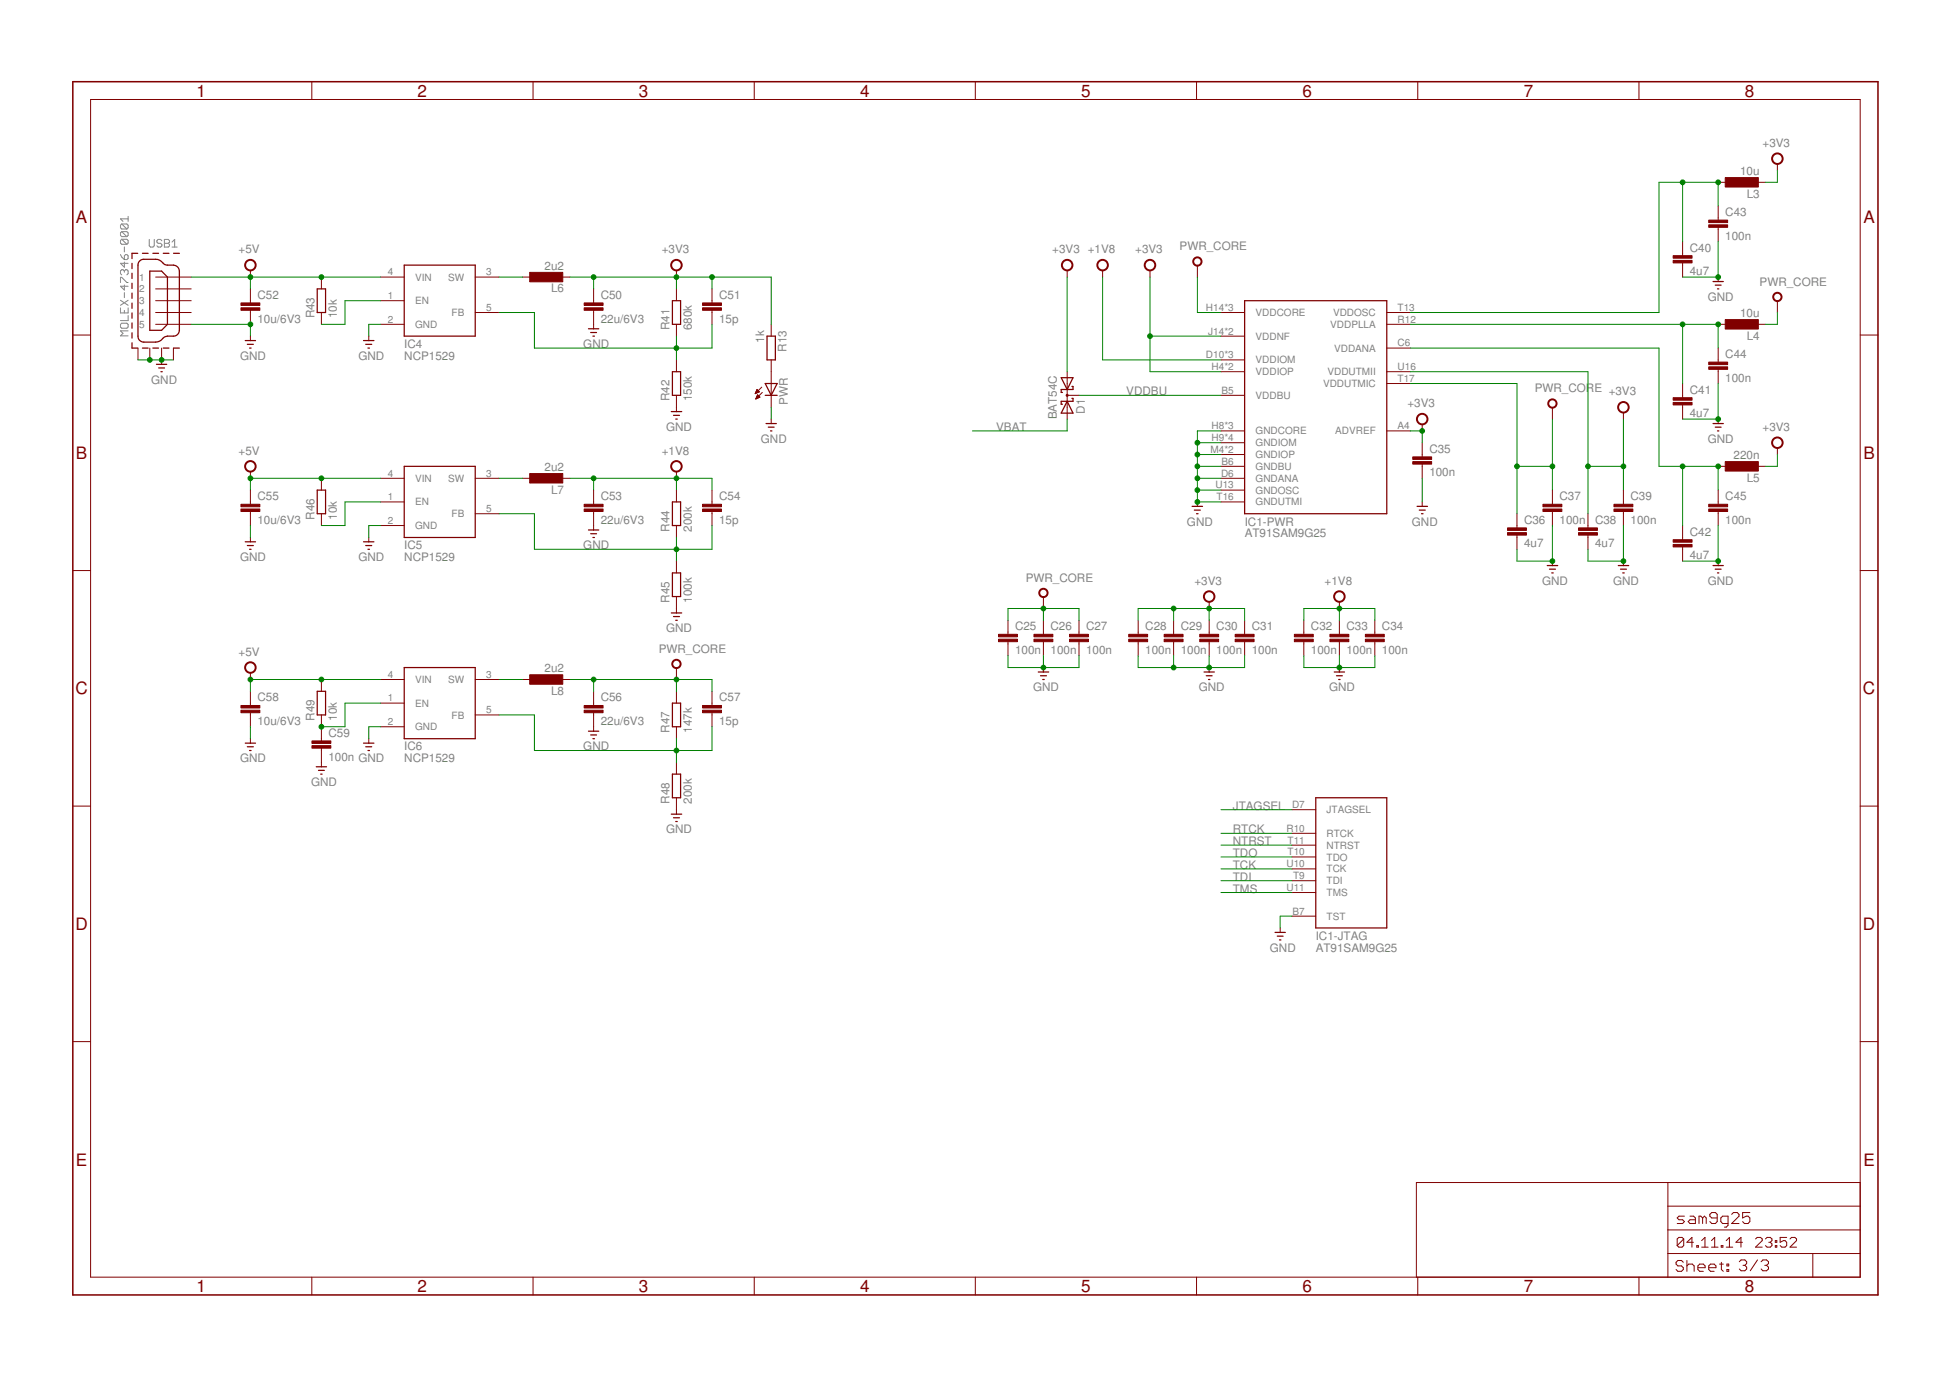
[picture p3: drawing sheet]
<svg xmlns="http://www.w3.org/2000/svg" width="297mm" height="210mm" viewBox="0 0 297 210" stroke-linecap="round" stroke-linejoin="round" font-family="sans-serif">
<g fill="none" stroke="#808080" stroke-width=".15">
<path d="M18.4 38.8l.1 .4 .4 .3M18.5 34.1l-.1 .2v.4l.1 .2h.8M18.5 35.3l-.1 .2v.4l.1 .1h.8M18.5 36.4l-.1 .2v.4l.1 .2h.8M18.5 34.1h.8l.2 .2v.4l-.2 .2M18.5 35.3h.8l.2 .2v.4l-.2 .1M18.5 36.4h.8l.2 .2v.4l-.2 .2M18.5 36.4l.8 .8M18.5 35.3l.8 .7M18.5 34.1l.8 .8M18.9 39l.2-.2h.2l.2 .2v.3l-.2 .2h-.4zM18.9 37.6v.8"/>
<path d="M18.9 39.9v.8l-.5-.6h1.1M19.5 33v.7M19.5 33.3h-1.1l.3 .4M22.7 36.5v.9l.2 .2h.4l.2-.2v-.9M24.7 36.7l-.2-.2h-.4l-.2 .2v.2l.2 .2h.4l.2 .2v.1l-.2 .2h-.4l-.2-.2M25 36.5h.6l.2 .2v.2l-.2 .2 .2 .2v.1l-.2 .2h-.6zM25 37.1h.6M26.2 37.6h.8M26.2 36.9l.4-.4v1.1M18.4 43v-.8h.1l.8 .8h.2M18.4 46.9v.8h1.1v-.8M18.4 45.7l1.1 .8"/>
<path d="M18.5 49.2h.8l.2 .2v.4l-.2 .2h-.8l-.1-.2v-.4zM18.9 41.3l-.2-.2h-.2l-.1 .2v.4l.1 .2M18.9 41.3l.2-.2h.2l.2 .2v.4l-.2 .2M18.9 41.3v.2M18.9 43.4v.8l-.5-.6h1.1M18.9 44.6v.7M18.9 47.3v.4M19.5 50.4h-1.1l.3 .4-.3 .4h1.1M19.5 48.1v.7h-1.1M19.5 45.7l-1.1 .8"/>
</g>
<g fill="none" stroke="#800000" stroke-width=".15">
<path d="M13.8 15.2h269.6v179.3h-269.6zM47.5 12.4v2.8M81.2 12.4v2.8M114.9 12.4v2.8M148.6 12.4v2.8M182.3 12.4v2.8M216 12.4v2.8M249.7 12.4v2.8M256.3 36.8v2.1M261.7 27.8h1.8M261.7 31.4v2.1M261.7 34.6v2.2"/>
<path d="M267.1 27.8h1.8M270.7 25v1M11.1 51h2.7M21 53v1.8M22.8 53v1.8M23.7 47.6h5.4M23.7 49.4h5.4M23.7 42.2h5.4M23.7 45.8h5.4M23.7 44h5.4M24.6 53v2.5M26.4 53v1.8"/>
<path d="M38.1 41.2v1M38.1 44v2.2M38.1 47.2v2.2M38.1 51.2v.7M49 42.2v1.8M49 47.6v1.8M56.2 51.2v.7M58 49.4h3.6M58 42.2h3.6M58 45.8h3.6M72.4 47.6h3.6M72.4 42.2h3.6"/>
<path d="M79.6 42.2h1.8M85 42.2h1.8M90.4 44v2.2M90.4 47.2v2.9M103 41.2v1M103 44v1.8M103 49.4v1.8M103 54.8v1.8M108.5 44v2.2M108.5 47.2v2.2M115.1 59.9h.1M115.1 59.8h.2"/>
<path d="M115.1 59.8h.4M115.2 59.7h.5M115.2 59.6h.4M115.2 59.5h.3M115.3 59.4h.1M115.3 59.3l.4 .4-.7 .3zM116 59l-1 1M116.1 59.8l-1 1M117.5 49.4v1.8M117.5 54.8v7.2M162.6 41.2v1M162.6 56.6v7.2"/>
<path d="M168 41.2v1M175.2 41.2v1M182.4 40.4v1.8M186 47.6h3.6M186 51.2h3.6M186 54.8h3.6M186 56.6h3.6M211.2 47.6h3.6M211.2 56.6h3.6M211.2 53h3.6M211.2 49.4h3.6M211.2 58.4h3.6"/>
<path d="M256.3 40v2.2M256.3 58.4v2.2M261.7 49.4h1.8M261.7 42.2v.7M261.7 53v2.2M261.7 56.3v2.1M267.1 49.4h1.8M270.7 45.8v1.8M283.4 51h2.7M38.1 71.8v1.1M38.1 74.7v2.1M38.1 77.9v2.2"/>
<path d="M49 72.9v1.8M49 78.3v1.8M58 72.9h3.6M58 76.5h3.6M72.4 72.9h3.6M72.4 78.3h3.6M79.6 72.9h1.8M85 72.9h1.8M90.4 74.7v2.1M90.4 77.9v2.8M103 60.2v2.5M103 71.8v1.1"/>
<path d="M103 74.7v1.8M108.5 74.7v2.1M108.5 77.9v2.2M115.1 60.7h.1M115.2 60.7h.2M115.2 60.6h.3M115.2 60.5h.5M115.3 60.4h.4M115.3 60.4h.3M115.3 60.3h.2M115.4 60.2h.1M115.4 60.1l.4 .4-.7 .3z"/>
<path d="M117.5 63.8v.7M162.6 60.2h1.8M182.4 76.5v.6M186 71h3.6M186 74.7h3.6M186 60.2h3.6M186 65.6h3.6M186 72.9h3.6M186 76.5h3.6M186 67.4h3.6M186 69.2h3.6M211.2 65.6h3.6"/>
<path d="M216.6 64.6v1M216.6 67.4v2.2M216.6 70.7v2.2M216.6 76.5v.6M231.1 78.3v2.1M236.5 62v1.8M236.5 74.7v2.1M236.5 77.9v2.2M241.9 78.3v2.1M247.3 62.8v1M247.3 74.7v2.1M247.3 77.9v2.2"/>
<path d="M256.3 61.7v2.1M261.7 71h1.8M261.7 63.8v.7M261.7 74.7v2.1M261.7 77.9v2.2M267.1 71h1.8M270.7 68.2v1M11.1 86.9h2.7M38.1 81.9v.6M56.2 81.9v.6M58 80.1h3.6M103 80.1v1.8"/>
<path d="M103 85.5v1.8M103 90.9v2.5M153.5 94.5v2.1M153.5 97.7v2.2M158.9 90.9v1.8M158.9 94.5v2.1M158.9 97.7v2.2M164.4 94.5v2.1M164.4 97.7v2.2M173.4 94.5v2.1M173.4 97.7v2.2M178.8 94.5v2.1"/>
<path d="M178.8 97.7v2.2M184.2 91.7v1M184.2 94.5v2.1M184.2 97.7v2.2M189.6 94.5v2.1M189.6 97.7v2.2M198.6 94.5v2.1M198.6 97.7v2.2M204 91.7v1M204 94.5v2.1M204 97.7v2.2M209.4 94.5v2.1"/>
<path d="M209.4 97.7v2.2M231.1 81.5v2.2M236.5 85.5v.6M241.9 81.5v2.2M247.3 85.5v.6M256.3 80.1v2.1M256.3 83.3v2.2M261.7 85.5v.6M283.4 86.9h2.7M38.1 102.5v1M38.1 105.3v2.2M38.1 108.5v2.2"/>
<path d="M38.1 112.5v.7M49 103.5v1.8M49 108.9v4M49 114v2.8M56.2 112.5v.7M58 103.5h3.6M58 107.1h3.6M58 110.7h3.6M72.4 103.5h3.6M72.4 108.9h3.6M79.6 103.5h1.8M85 103.5h1.8"/>
<path d="M90.4 105.3v2.2M90.4 108.5v2.9M103 101.7v1.8M103 105.3v1.8M103 110.7v1.8M103 116.1v1.8M108.5 105.3v2.2M108.5 108.5v2.2M158.9 101.7v.7M184.2 101.7v.7M204 101.7v.7M11.1 122.8h2.7"/>
<path d="M103 121.5v2.5M196.8 128.7h3.6M196.8 132.4h3.6M196.8 134.2h3.6M196.8 136h3.6M196.8 130.5h3.6M196.8 123.3h3.6M196.8 126.9h3.6M196.8 139.6h3.6M283.4 122.8h2.7M11.1 158.7h2.7M195 141.4v.6"/>
<path d="M283.4 158.7h2.7M47.5 194.5v2.8M81.2 194.5v2.8M114.9 194.5v2.8M148.6 194.5v2.8M182.3 194.5v2.8M216 194.5v2.8M249.7 194.5v2.8M254.1 190.9h29.3M254.1 180.1v14.4M254.1 187.3h29.3M254.1 183.7h29.3"/>
<path d="M256.4 192.3l-.3-.3h-.5l-.3 .3v.3l.3 .2h.5l.3 .3v.3l-.3 .3h-.5l-.3-.3M256.5 188.7l-.3-.2h-.5l-.2 .2v1M256.5 188.7v1l-.3 .3h-.5l-.2-.3M256.5 188.7l-1 1M256.6 185.3h-.8l-.3 .2 .3 .3h.5l.3 .3-.3 .3h-.8M257 192.8l.2-.2h.6l.3 .2v.9M257 192v1.7M257.4 185.3h.6l.3 .2v.9h-.9l-.2-.3 .2-.3h.9M258 189.2h-1l.7-.7v1.5M258.5 189.7h.2v.3h-.2zM258.6 193.1h1.1v-.3l-.2-.2h-.6l-.3 .2v.6l.3 .3h.6M259.2 190h1"/>
<path d="M259.2 189l.5-.5v1.5M259.4 185.5l-.3-.2h-.3v1.1M259.4 185.5v.9M259.4 185.5l.2-.2 .3 .2v.9M260.3 193.1h1.1v-.3l-.3-.2h-.5l-.3 .2v.6l.3 .3h.5M260.7 190h1M260.7 189l.5-.5v1.5M261.6 185.5h-.8l-.3-.2v-.3l.3-.3h.5l.3 .3v1.1l-.3 .3h-.5l-.3-.3M261.9 192.6h.6M262.2 189.7h.2v.3h-.2zM262.2 192.3v1.1l.3 .3M263 190h.9"/>
<path d="M263 189l.4-.5v1.5M263.1 192.6h.2v.2h-.2zM263.1 193.4h.2v.3h-.2zM263.2 186.4h-.8l-.3-.3v-.6l.3-.2h.8v1.3l-.2 .3h-.3M263.8 185l.3-.3h.5l.3 .3v.3l-1.1 1.1h1.1M264.9 192.2l.3-.3h.6l.3 .3v.3l-.3 .2M265.4 189.2h-1l.8-.7v1.5M265.5 192.7h.3M265.8 192.7l.3 .3v.3l-.3 .3h-.6l-.3-.3M266.6 184.7h-1.1v.8l.5-.2h.3l.3 .2v.6l-.3 .3h-.6l-.2-.3M267.4 188.7l.3-.2h.5l.2 .2v.3l-1 1h1M267.7 191.9l-1.1 1.7"/>
<path d="M268.3 192.2l.2-.3h.6l.3 .3v.3l-.3 .2M268.8 192.7h.3M268.9 188.7l.3-.2h.5l.2 .2v.3l-.2 .2M269.1 192.7l.3 .3v.3l-.3 .3h-.6l-.2-.3M269.4 189.2h.3M269.7 189.2l.2 .3v.2l-.2 .3h-.5l-.3-.3M270.4 189.7h.3v.3h-.3zM270.4 189h.3v.2h-.3zM272.2 188.5h-1v.7l.5-.2h.2l.3 .2v.5l-.3 .3h-.5l-.2-.3M272.7 188.7l.2-.2h.5l.3 .2v.3l-1 1h1M276.1 190.9v3.6M283.4 180.1h-67.6v14.4"/>
</g>
<path d="M11.1 12.4h275v184.9h-275z" fill="none" stroke="#800000" stroke-width=".23"/>
<g fill="none" stroke="#800000" stroke-width=".19">
<path d="M21 38.6h-.9v.8M21.3 39.8l.4-.3h2a2.1 2.1 0 0 1 1.4 .8l.4 .1a1.67 1.67 0 0 1 1.6 .3l.2 .6v9a.9 .9 0 0 1-.9 .9 2.02 2.02 0 0 0-1.5 .2l-.1 .2a1.32 1.32 0 0 1-1.1 .5h-2a.88 .88 0 0 1-.7-.9v-10.8zM21.7 38.6h.9M23.3 38.6h.9M24.9 38.6h.8M26.4 38.6h.9M20.1 52.2v.8h.9M20.1 40.1v.8M20.1 41.6v.8M20.1 43.1v.8M20.1 44.6v.8M20.1 46.2v.8"/>
<path d="M20.1 47.7v.8M20.1 49.2v.8M20.1 50.7v.8M21.7 53h.9M22.8 41.3h1.8l.9 .9v7.2l-.9 .9h-1.8zM23.3 53h.9M23.8 55.5h1.6M24.2 56h.9M24.5 56.6h.2M24.9 53h.8M26.4 53h.9M37.4 51.9h1.5"/>
<path d="M37.7 52.5h.9M38 53h.2M48.3 44h1.3v3.6h-1.3zM55.4 51.9h1.6M55.7 52.5h.9M56 53h.3M61.6 40.4h10.8v10.8h-10.8zM89.6 50.1h1.6M90 50.7h.9M90.3 51.2h.3M102.4 45.8h1.3v3.6h-1.3zM102.4 56.6h1.3v3.6h-1.3z"/>
<path d="M116.6 58.4h1.8l-.9 1.8zM116.8 51.2h1.3v3.6h-1.3zM161.6 57.5h1.8l-.8 1.8zM163.3 58.9h.1v.4h-1.8v.5h.2M189.6 45.8h21.6v32.5h-21.6zM260.9 42.9h1.6M261.3 43.4h.9M261.6 44h.2M48.3 74.7h1.3v3.6h-1.3zM61.6 71h10.8v10.9h-10.8zM102.3 62.7h1.5M102.4 76.5h1.3v3.6h-1.3z"/>
<path d="M102.6 63.3h.9M102.9 63.8h.3M116.6 60.2h1.8M116.7 64.5h1.6M117 65.1h.9M117.4 65.6h.2M162.6 61.1l.8 1.8h-1.8zM163.3 60.7h.1v.4h-1.8v.5h.2M181.6 77.1h1.6M181.9 77.7h.9M182.3 78.3h.2M215.9 77.1h1.5"/>
<path d="M216.2 77.7h.9M216.5 78.3h.3M260.9 64.5h1.6M261.3 65.1h.9M261.6 65.6h.2M37.4 82.5h1.5M37.7 83.1h.9M38 83.7h.2M55.4 82.5h1.6M55.7 83.1h.9M56 83.7h.3M89.6 80.7h1.6"/>
<path d="M90 81.3h.9M90.3 81.9h.3M102.3 93.4h1.5M102.4 87.3h1.3v3.6h-1.3zM102.6 93.9h.9M102.9 94.5h.3M235.7 86.1h1.6M236 86.7h.9M236.4 87.3h.2M246.5 86.1h1.6M246.8 86.7h1M247.2 87.3h.2"/>
<path d="M260.9 86.1h1.6M261.3 86.7h.9M261.6 87.3h.2M37.4 113.2h1.5M37.7 113.7h.9M38 114.3h.2M48.2 116.8h1.5M48.3 105.3h1.3v3.6h-1.3zM48.5 117.3h.9M48.9 117.9h.2M55.4 113.2h1.6M55.7 113.7h.9"/>
<path d="M56 114.3h.3M61.6 101.7h10.8v10.8h-10.8zM89.6 111.4h1.6M90 112h.9M90.3 112.5h.3M102.4 107.1h1.3v3.6h-1.3zM102.4 117.9h1.3v3.6h-1.3zM158.2 102.4h1.5M158.5 102.9h.9M158.8 103.5h.3M183.4 102.4h1.6M183.7 102.9h.9"/>
<path d="M184.1 103.5h.2M203.2 102.4h1.6M203.6 102.9h.9M203.9 103.5h.2M102.3 124h1.5M102.6 124.6h.9M102.9 125.1h.3M200.4 121.5h10.8v19.9h-10.8zM194.2 142h1.6M194.6 142.6h.9M194.9 143.2h.2"/>
</g>
<g fill="none" stroke="#800000" stroke-width=".3">
<circle cx="182.4" cy="39.8" r=".64"/>
<circle cx="270.7" cy="24.2" r=".8"/>
<circle cx="38.1" cy="40.4" r=".8"/>
<circle cx="103" cy="40.4" r=".8"/>
<circle cx="162.6" cy="40.4" r=".8"/>
<circle cx="168" cy="40.4" r=".8"/>
<circle cx="175.2" cy="40.4" r=".8"/>
<circle cx="270.7" cy="45.2" r=".64"/>
<circle cx="38.1" cy="71" r=".8"/>
<circle cx="103" cy="71" r=".8"/>
<circle cx="162.6" cy="60.2" r=".08"/>
<circle cx="216.6" cy="63.8" r=".8"/>
<circle cx="236.5" cy="61.5" r=".64"/>
<circle cx="247.3" cy="62" r=".8"/>
<circle cx="270.7" cy="67.4" r=".8"/>
<circle cx="158.9" cy="90.3" r=".64"/>
<circle cx="184.2" cy="90.9" r=".8"/>
<circle cx="204" cy="90.9" r=".8"/>
<circle cx="38.1" cy="101.7" r=".8"/>
<circle cx="103" cy="101.1" r=".64"/>
</g>
<g fill="#800000" stroke="#800000" stroke-width=".15">
<path d="M262.8 27.1h5v1.4h-5z"/>
<path d="M260.3 34.2h2.9v.4h-2.9z"/>
<path d="M260.3 33.5h2.9v.4h-2.9z"/>
<path d="M254.9 39.7h2.8v.3h-2.8z"/>
<path d="M254.9 38.9h2.8v.4h-2.8z"/>
<path d="M262.8 48.7h5v1.4h-5z"/>
<path d="M260.3 55.9h2.9v.4h-2.9z"/>
<path d="M260.3 55.2h2.9v.3h-2.9z"/>
<path d="M254.9 61.3h2.8v.4h-2.8z"/>
<path d="M254.9 60.6h2.8v.4h-2.8z"/>
<path d="M262.8 70.3h5v1.5h-5z"/>
<path d="M260.3 77.5h2.9v.4h-2.9z"/>
<path d="M260.3 76.8h2.9v.4h-2.9z"/>
<path d="M254.9 82.9h2.8v.4h-2.8z"/>
<path d="M254.9 82.2h2.8v.4h-2.8z"/>
<path d="M245.9 77.5h2.8v.4h-2.8z"/>
<path d="M245.9 76.8h2.8v.4h-2.8z"/>
<path d="M240.5 81.1h2.8v.4h-2.8z"/>
<path d="M240.5 80.4h2.8v.4h-2.8z"/>
<path d="M235 77.5h2.9v.4h-2.9z"/>
<path d="M235 76.8h2.9v.4h-2.9z"/>
<path d="M229.6 81.1h2.9v.4h-2.9z"/>
<path d="M229.6 80.4h2.9v.4h-2.9z"/>
<path d="M215.2 70.3h2.9v.4h-2.9z"/>
<path d="M215.2 69.6h2.9v.4h-2.9z"/>
<path d="M202.6 97.4h2.9v.3h-2.9z"/>
<path d="M202.6 96.6h2.9v.4h-2.9z"/>
<path d="M208 97.4h2.9v.3h-2.9z"/>
<path d="M208 96.6h2.9v.4h-2.9z"/>
<path d="M197.2 97.4h2.8v.3h-2.8z"/>
<path d="M197.2 96.6h2.8v.4h-2.8z"/>
<path d="M188.2 97.4h2.8v.3h-2.8z"/>
<path d="M188.2 96.6h2.8v.4h-2.8z"/>
<path d="M182.8 97.4h2.8v.3h-2.8z"/>
<path d="M182.8 96.6h2.8v.4h-2.8z"/>
<path d="M177.3 97.4h2.9v.3h-2.9z"/>
<path d="M177.3 96.6h2.9v.4h-2.9z"/>
<path d="M171.9 97.4h2.9v.3h-2.9z"/>
<path d="M171.9 96.6h2.9v.4h-2.9z"/>
<path d="M157.5 97.4h2.9v.3h-2.9z"/>
<path d="M157.5 96.6h2.9v.4h-2.9z"/>
<path d="M162.9 97.4h2.9v.3h-2.9z"/>
<path d="M162.9 96.6h2.9v.4h-2.9z"/>
<path d="M152.1 97.4h2.9v.3h-2.9z"/>
<path d="M152.1 96.6h2.9v.4h-2.9z"/>
<path d="M80.7 41.5h5v1.4h-5z"/>
<path d="M89 46.9h2.9v.4h-2.9z"/>
<path d="M89 46.1h2.9v.4h-2.9z"/>
<path d="M107 46.9h2.9v.4h-2.9z"/>
<path d="M107 46.1h2.9v.4h-2.9z"/>
<path d="M36.7 46.9h2.9v.4h-2.9z"/>
<path d="M36.7 46.1h2.9v.4h-2.9z"/>
<path d="M80.7 72.1h5v1.5h-5z"/>
<path d="M89 77.5h2.9v.4h-2.9z"/>
<path d="M89 76.8h2.9v.4h-2.9z"/>
<path d="M107 77.5h2.9v.4h-2.9z"/>
<path d="M107 76.8h2.9v.4h-2.9z"/>
<path d="M36.7 77.5h2.9v.4h-2.9z"/>
<path d="M36.7 76.8h2.9v.4h-2.9z"/>
<path d="M80.7 102.8h5v1.4h-5z"/>
<path d="M89 108.2h2.9v.4h-2.9z"/>
<path d="M89 107.5h2.9v.3h-2.9z"/>
<path d="M107 108.2h2.9v.4h-2.9z"/>
<path d="M107 107.5h2.9v.3h-2.9z"/>
<path d="M36.7 108.2h2.9v.4h-2.9z"/>
<path d="M36.7 107.5h2.9v.3h-2.9z"/>
<path d="M47.5 113.6h2.9v.4h-2.9z"/>
<path d="M47.5 112.9h2.9v.3h-2.9z"/>
</g>
<g fill="none" stroke="#008000" stroke-width=".15">
<path d="M256.3 27.8v9M261.7 36.8v5.4h-5.4M261.7 31.4v-3.6h-9v19.8h-37.9M270.7 26v1.8h-1.8M21 54.8h5.4M29.1 42.2h28.9M29.1 49.4h9v1.8M38.1 42.2v1.8M58 45.8h-5.4v3.6h-3.6M58 49.4h-1.8v1.8M76 42.2h3.6M76 47.6h5.4v5.4h27.1v-3.6"/>
<path d="M86.8 42.2h30.7v7.2M90.4 42.2v1.8M103 42.2v1.8M103 51.2v3.6M108.5 42.2v1.8M162.6 42.2v14.4M168 42.2v12.6h18M175.2 42.2v14.4h10.8M175.2 51.2h10.8M182.4 42.2v5.4h3.6M214.8 53h37.9v18h9v3.7M214.8 49.4h46.9v3.6"/>
<path d="M214.8 56.6h27.1v21.7M214.8 58.4h16.3v19.9M256.3 49.4v9M261.7 58.4v5.4h-5.4M270.7 47.6v1.8h-1.8M58 76.5h-5.4v3.6h-3.6M58 72.9h-19.9v1.8M76 72.9h3.6M76 78.3h5.4v5.4h27.1v-3.6M86.8 72.9h21.7v1.8M90.4 72.9v1.8M103 72.9v1.8"/>
<path d="M117.5 62v1.8M162.6 63.8v1.8h-14.5M164.4 60.2h21.6M182.4 74.7h3.6M182.4 72.9h3.6M182.4 71h3.6M182.4 69.2h3.6M182.4 67.4h3.6M186 65.6h-3.6v10.9h3.6M214.8 65.6h1.8v1.8M216.6 72.9v3.6M231.1 71h5.4"/>
<path d="M236.5 63.8v10.9M241.9 71h5.4M247.3 63.8v10.9M256.3 71v9.1M270.7 69.2v1.8h-1.8M38.1 80.1v1.8M58 80.1h-1.8v1.8M103 81.9v3.6M153.5 99.9v1.8h10.9v-1.8M153.5 94.5v-1.8h10.9v1.8M158.9 92.7v1.8M158.9 99.9v1.8"/>
<path d="M173.4 99.9v1.8h16.2v-1.8M173.4 94.5v-1.8h16.2v1.8M178.8 92.7v1.8M178.8 99.9v1.8M184.2 92.7v1.8M184.2 99.9v1.8M198.6 99.9v1.8h10.8v-1.8M198.6 94.5v-1.8h10.8v1.8M204 92.7v1.8M204 99.9v1.8M236.5 80.1v5.4h-5.4v-1.8M247.3 80.1v5.4h-5.4v-1.8"/>
<path d="M261.7 80.1v5.4h-5.4M38.1 110.7v1.8M58 110.7h-1.8v1.8M58 103.5h-19.9v1.8M58 107.1h-5.4v3.6h-3.6M76 103.5h3.6M76 108.9h5.4v5.4h27.1v-3.6M86.8 103.5h21.7v1.8M90.4 103.5v1.8M103 103.5v1.8M103 112.5v3.6M186 126.9h10.8"/>
<path d="M186 128.7h10.8M186 130.5h10.8M186 132.4h10.8M186 134.2h10.8M186 136h10.8M186 123.3h10.8M196.8 139.6h-1.8v1.8"/>
</g>
<g fill="#008000" stroke="#008000" stroke-width=".15">
<circle cx="182.4" cy="74.7" r=".36"/>
<circle cx="182.4" cy="72.9" r=".36"/>
<circle cx="182.4" cy="71" r=".36"/>
<circle cx="182.4" cy="69.2" r=".36"/>
<circle cx="182.4" cy="67.4" r=".36"/>
<circle cx="182.4" cy="76.5" r=".36"/>
<circle cx="261.7" cy="42.2" r=".36"/>
<circle cx="261.7" cy="63.8" r=".36"/>
<circle cx="261.7" cy="85.5" r=".36"/>
<circle cx="247.3" cy="85.5" r=".36"/>
<circle cx="236.5" cy="85.5" r=".36"/>
<circle cx="158.9" cy="101.7" r=".36"/>
<circle cx="184.2" cy="101.7" r=".36"/>
<circle cx="178.8" cy="101.7" r=".36"/>
<circle cx="204" cy="101.7" r=".36"/>
<circle cx="38.1" cy="49.4" r=".36"/>
<circle cx="22.8" cy="54.8" r=".36"/>
<circle cx="24.6" cy="54.8" r=".36"/>
<circle cx="158.9" cy="92.7" r=".36"/>
<circle cx="90.4" cy="103.5" r=".36"/>
<circle cx="103" cy="103.5" r=".36"/>
<circle cx="236.5" cy="71" r=".36"/>
<circle cx="231.1" cy="71" r=".36"/>
<circle cx="175.2" cy="51.2" r=".36"/>
<circle cx="184.2" cy="92.7" r=".36"/>
<circle cx="178.8" cy="92.7" r=".36"/>
<circle cx="90.4" cy="42.2" r=".36"/>
<circle cx="103" cy="42.2" r=".36"/>
<circle cx="108.5" cy="42.2" r=".36"/>
<circle cx="241.9" cy="71" r=".36"/>
<circle cx="247.3" cy="71" r=".36"/>
<circle cx="216.6" cy="65.6" r=".36"/>
<circle cx="204" cy="92.7" r=".36"/>
<circle cx="90.4" cy="72.9" r=".36"/>
<circle cx="103" cy="72.9" r=".36"/>
<circle cx="261.7" cy="27.8" r=".36"/>
<circle cx="256.3" cy="27.8" r=".36"/>
<circle cx="261.7" cy="49.4" r=".36"/>
<circle cx="256.3" cy="49.4" r=".36"/>
<circle cx="261.7" cy="71" r=".36"/>
<circle cx="256.3" cy="71" r=".36"/>
<circle cx="103" cy="53" r=".36"/>
<circle cx="49" cy="42.2" r=".36"/>
<circle cx="38.1" cy="42.2" r=".36"/>
<circle cx="49" cy="72.9" r=".36"/>
<circle cx="38.1" cy="72.9" r=".36"/>
<circle cx="49" cy="103.5" r=".36"/>
<circle cx="38.1" cy="103.5" r=".36"/>
<circle cx="103" cy="83.7" r=".36"/>
<circle cx="103" cy="114.3" r=".36"/>
<circle cx="49" cy="110.7" r=".36"/>
</g>
<g font-size="2.6" fill="#800000">
<text x="29.9" y="14.7">1</text>
<text x="63.6" y="14.7">2</text>
<text x="97.3" y="14.7">3</text>
<text x="131" y="14.7">4</text>
<text x="164.7" y="14.7">5</text>
<text x="198.4" y="14.7">6</text>
<text x="232.1" y="14.7">7</text>
<text x="265.8" y="14.7">8</text>
<text x="11.6" y="34">A</text>
<text x="283.8" y="34">A</text>
<text x="11.6" y="69.9">B</text>
<text x="283.8" y="69.9">B</text>
<text x="11.5" y="105.8">C</text>
<text x="283.8" y="105.8">C</text>
<text x="11.5" y="141.7">D</text>
<text x="283.8" y="141.7">D</text>
<text x="11.6" y="177.5">E</text>
<text x="283.8" y="177.5">E</text>
<text x="29.9" y="196.8">1</text>
<text x="63.6" y="196.8">2</text>
<text x="97.3" y="196.8">3</text>
<text x="131" y="196.8">4</text>
<text x="164.7" y="196.8">5</text>
<text x="198.4" y="196.8">6</text>
<text x="232.1" y="196.8">7</text>
<text x="265.8" y="196.8">8</text>
</g>
<g font-size="1.8" fill="#808080">
<text x="268.5" y="22.4">+3V3</text>
<text x="265.1" y="26.7">10u</text>
<text x="262.8" y="32.9">C43</text>
<text x="266.1" y="30.1">L3</text>
<text x="36.3" y="38.6">+5V</text>
<text x="83" y="41.1">2u2</text>
<text x="100.8" y="38.6">+3V3</text>
<text x="160.3" y="38.6">+3V3 +1V8</text>
<text x="172.9" y="38.6">+3V3</text>
<text x="179.7" y="38.1">PWR_CORE</text>
<text x="257.4" y="41.9">4u7</text>
<text x="257.4" y="38.3">C40</text>
<text x="262.8" y="36.5">100n</text>
<text x="39.2" y="45.5">C52</text>
<text x="84" y="44.5">L6</text>
<text x="91.5" y="45.5">C50</text>
<text x="109.5" y="45.5">C51</text>
<text x="260.1" y="45.8">GND</text>
<text x="268" y="43.5">PWR_CORE</text>
<text x="39.2" y="49.1">10u/6V3</text>
<text x="47.9" y="48.5" transform="rotate(-90 47.9 48.5)">R43</text>
<text x="51.3" y="48.5" transform="rotate(-90 51.3 48.5)">10k</text>
<text x="61.6" y="53">IC4</text>
<text x="88.9" y="53">GND</text>
<text x="91.5" y="49.1">22u/6V3</text>
<text x="102" y="50.3" transform="rotate(-90 102 50.3)">R41</text>
<text x="105.4" y="50.3" transform="rotate(-90 105.4 50.3)">680k</text>
<text x="109.5" y="49.1">15p</text>
<text x="116.4" y="52.2" transform="rotate(-90 116.4 52.2)">1k</text>
<text x="119.8" y="53.6" transform="rotate(-90 119.8 53.6)">R13</text>
<text x="265.1" y="48.3">10u</text>
<text x="266.1" y="51.7">L4</text>
<text x="23" y="58.4">GND</text>
<text x="36.6" y="54.8">GND</text>
<text x="54.6" y="54.8">GND</text>
<text x="61.6" y="54.8">NCP1529</text>
<text x="233.8" y="59.8">PWR_CORE</text>
<text x="257.4" y="60">C41</text>
<text x="262.8" y="58.2">100n</text>
<text x="262.8" y="54.5">C44</text>
<text x="101.5" y="65.6">GND</text>
<text x="102" y="61.1" transform="rotate(-90 102 61.1)">R42</text>
<text x="105.4" y="61.1" transform="rotate(-90 105.4 61.1)">150k</text>
<text x="120" y="61.7" transform="rotate(-90 120 61.7)">PWR</text>
<text x="151.7" y="65.6">VBAT</text>
<text x="161" y="63.9" transform="rotate(-90 161 63.9)">BAT54C</text>
<text x="165.2" y="63" transform="rotate(-90 165.2 63)">D1</text>
<text x="171.6" y="60.2">VDDBU</text>
<text x="214.4" y="62">+3V3</text>
<text x="245" y="60.2">+3V3</text>
<text x="257.4" y="63.6">4u7</text>
<text x="268.5" y="65.6">+3V3</text>
<text x="36.3" y="69.2">+5V</text>
<text x="83" y="71.8">2u2</text>
<text x="100.8" y="69.2">+1V8</text>
<text x="115.9" y="67.4">GND</text>
<text x="217.7" y="69">C35</text>
<text x="260.1" y="67.4">GND</text>
<text x="264.1" y="70">220n</text>
<text x="39.2" y="76.2">C55</text>
<text x="84" y="75.2">L7</text>
<text x="91.5" y="76.2">C53</text>
<text x="109.5" y="76.2">C54</text>
<text x="217.7" y="72.6">100n</text>
<text x="237.6" y="76.2">C37</text>
<text x="248.4" y="76.2">C39</text>
<text x="262.8" y="76.2">C45</text>
<text x="266.1" y="73.4">L5</text>
<text x="39.2" y="79.8">10u/6V3</text>
<text x="47.9" y="79.2" transform="rotate(-90 47.9 79.2)">R46</text>
<text x="51.3" y="79.2" transform="rotate(-90 51.3 79.2)">10k</text>
<text x="61.6" y="83.7">IC5</text>
<text x="88.9" y="83.7">GND</text>
<text x="91.5" y="79.8">22u/6V3</text>
<text x="102" y="81" transform="rotate(-90 102 81)">R44</text>
<text x="105.4" y="81" transform="rotate(-90 105.4 81)">200k</text>
<text x="109.5" y="79.8">15p</text>
<text x="180.8" y="80.1">GND</text>
<text x="189.6" y="80.1">IC1-PWR</text>
<text x="189.6" y="81.9">AT91SAM9G25</text>
<text x="215.1" y="80.1">GND</text>
<text x="232.2" y="83.4">4u7</text>
<text x="232.2" y="79.8">C36</text>
<text x="237.6" y="79.8">100n</text>
<text x="243" y="83.4">4u7</text>
<text x="243" y="79.8">C38</text>
<text x="248.4" y="79.8">100n</text>
<text x="257.4" y="81.6">C42</text>
<text x="262.8" y="79.8">100n</text>
<text x="36.6" y="85.5">GND</text>
<text x="54.6" y="85.5">GND</text>
<text x="61.6" y="85.5">NCP1529</text>
<text x="156.2" y="88.6">PWR_CORE</text>
<text x="181.9" y="89.1">+3V3</text>
<text x="201.8" y="89.1">+1V8</text>
<text x="234.9" y="89.1">GND</text>
<text x="245.7" y="89.1">GND</text>
<text x="257.4" y="85.2">4u7</text>
<text x="260.1" y="89.1">GND</text>
<text x="102" y="91.8" transform="rotate(-90 102 91.8)">R45</text>
<text x="105.4" y="91.8" transform="rotate(-90 105.4 91.8)">100k</text>
<text x="36.3" y="99.9">+5V</text>
<text x="100.3" y="99.4">PWR_CORE</text>
<text x="101.5" y="96.3">GND</text>
<text x="154.6" y="99.6">100n</text>
<text x="154.6" y="96">C25</text>
<text x="160" y="99.6">100n</text>
<text x="160" y="96">C26</text>
<text x="165.4" y="99.6">100n</text>
<text x="165.4" y="96">C27</text>
<text x="174.5" y="99.6">100n</text>
<text x="174.5" y="96">C28</text>
<text x="179.9" y="99.6">100n</text>
<text x="179.9" y="96">C29</text>
<text x="185.3" y="99.6">100n</text>
<text x="185.3" y="96">C30</text>
<text x="190.7" y="99.6">100n</text>
<text x="190.7" y="96">C31</text>
<text x="199.7" y="99.6">100n</text>
<text x="199.7" y="96">C32</text>
<text x="205.1" y="99.6">100n</text>
<text x="205.1" y="96">C33</text>
<text x="210.5" y="99.6">100n</text>
<text x="210.5" y="96">C34</text>
<text x="39.2" y="106.8">C58</text>
<text x="83" y="102.4">2u2</text>
<text x="84" y="105.8">L8</text>
<text x="91.5" y="106.8">C56</text>
<text x="109.5" y="106.8">C57</text>
<text x="157.4" y="105.3">GND</text>
<text x="182.6" y="105.3">GND</text>
<text x="202.4" y="105.3">GND</text>
<text x="39.2" y="110.4">10u/6V3</text>
<text x="47.9" y="109.8" transform="rotate(-90 47.9 109.8)">R49</text>
<text x="50" y="112.2">C59</text>
<text x="51.3" y="109.8" transform="rotate(-90 51.3 109.8)">10k</text>
<text x="91.5" y="110.4">22u/6V3</text>
<text x="102" y="111.6" transform="rotate(-90 102 111.6)">R47</text>
<text x="105.4" y="111.6" transform="rotate(-90 105.4 111.6)">147k</text>
<text x="109.5" y="110.4">15p</text>
<text x="36.6" y="116.1">GND</text>
<text x="47.4" y="119.7">GND</text>
<text x="50" y="115.8">100n GND</text>
<text x="61.6" y="116.1">NCP1529</text>
<text x="61.6" y="114.3">IC6</text>
<text x="88.9" y="114.3">GND</text>
<text x="102" y="122.4" transform="rotate(-90 102 122.4)">R48</text>
<text x="105.4" y="122.4" transform="rotate(-90 105.4 122.4)">200k</text>
<text x="187.8" y="123.3">JTAGSEL</text>
<text x="101.5" y="126.9">GND</text>
<text x="187.8" y="126.9">RTCK</text>
<text x="187.8" y="128.7">NTRST</text>
<text x="187.8" y="130.5">TDO</text>
<text x="187.8" y="132.3">TCK</text>
<text x="187.8" y="134.1">TDI</text>
<text x="187.8" y="136">TMS</text>
<text x="200.4" y="143.2">IC1-JTAG</text>
<text x="193.4" y="145">GND</text>
<text x="200.4" y="145">AT91SAM9G25</text>
</g>
<g font-size="1.5" fill="#808080">
<text x="59.1" y="41.9">4</text>
<text x="74.1" y="41.9">3</text>
<text x="21.2" y="42.7">1</text>
<text x="21.2" y="44.5">2</text>
<text x="21.2" y="46.3">3</text>
<text x="59.1" y="45.6">1</text>
<text x="63.2" y="42.7">VIN</text>
<text x="63.2" y="46.3">EN</text>
<text x="68.3" y="42.7">SW</text>
<text x="74.1" y="47.4">5</text>
<text x="183.7" y="47.4">H14*3</text>
<text x="212.9" y="47.4">T13</text>
<text x="21.2" y="48.1">4</text>
<text x="21.2" y="49.9">5</text>
<text x="59.1" y="49.2">2</text>
<text x="63.2" y="49.9">GND</text>
<text x="68.8" y="48.1">FB</text>
<text x="184" y="51">J14*2</text>
<text x="191.3" y="51.8">VDDNF</text>
<text x="191.3" y="48.1">VDDCORE</text>
<text x="202.6" y="49.9">VDDPLLA</text>
<text x="203.1" y="48.1">VDDOSC</text>
<text x="203.2" y="53.6">VDDANA</text>
<text x="212.9" y="52.8">C6</text>
<text x="212.9" y="49.2">R12</text>
<text x="183.7" y="54.6">D10*3</text>
<text x="184.6" y="56.4">H4*2</text>
<text x="186.1" y="60">B5</text>
<text x="191.3" y="55.4">VDDIOM</text>
<text x="191.3" y="57.2">VDDIOP</text>
<text x="201.5" y="59">VDDUTMIC</text>
<text x="202.2" y="57.2">VDDUTMII</text>
<text x="212.9" y="56.4">U16</text>
<text x="212.9" y="58.2">T17</text>
<text x="184.6" y="65.4">H8*3</text>
<text x="191.3" y="60.8">VDDBU</text>
<text x="212.9" y="65.4">A4</text>
<text x="184.4" y="69">M4*2</text>
<text x="184.6" y="67.2">H9*4</text>
<text x="186.1" y="70.8">B6</text>
<text x="191.3" y="71.6">GNDBU</text>
<text x="191.3" y="66.2">GNDCORE</text>
<text x="191.3" y="68">GNDIOM</text>
<text x="191.3" y="69.8">GNDIOP</text>
<text x="203.4" y="66.2">ADVREF</text>
<text x="59.1" y="72.6">4</text>
<text x="59.1" y="76.2">1</text>
<text x="63.2" y="73.4">VIN</text>
<text x="63.2" y="77">EN</text>
<text x="68.3" y="73.4">SW</text>
<text x="74.1" y="72.6">3</text>
<text x="185.1" y="74.4">U13</text>
<text x="185.3" y="76.2">T16</text>
<text x="186" y="72.6">D6</text>
<text x="191.3" y="75.2">GNDOSC</text>
<text x="191.3" y="73.4">GNDANA</text>
<text x="191.3" y="77">GNDUTMI</text>
<text x="59.1" y="79.8">2</text>
<text x="63.2" y="80.6">GND</text>
<text x="68.8" y="78.8">FB</text>
<text x="74.1" y="78">5</text>
<text x="59.1" y="103.2">4</text>
<text x="59.1" y="106.9">1</text>
<text x="63.2" y="104">VIN</text>
<text x="63.2" y="107.6">EN</text>
<text x="68.3" y="104">SW</text>
<text x="74.1" y="103.2">3</text>
<text x="59.1" y="110.5">2</text>
<text x="63.2" y="111.3">GND</text>
<text x="68.8" y="109.4">FB</text>
<text x="74.1" y="108.7">5</text>
<text x="196.8" y="123.1">D7</text>
<text x="202.1" y="123.9">JTAGSEL</text>
<text x="196" y="126.7">R10</text>
<text x="196.1" y="128.5">T11</text>
<text x="196.1" y="130.3">T10</text>
<text x="202.1" y="129.3">NTRST</text>
<text x="202.1" y="131.1">TDO</text>
<text x="202.1" y="127.5">RTCK</text>
<text x="196" y="132.1">U10</text>
<text x="196" y="135.7">U11</text>
<text x="197" y="133.9">T9</text>
<text x="202.1" y="132.9">TCK</text>
<text x="202.1" y="134.7">TDI</text>
<text x="202.1" y="136.5">TMS</text>
<text x="196.9" y="139.3">B7</text>
<text x="202.1" y="140.1">TST</text>
</g>
</svg>
